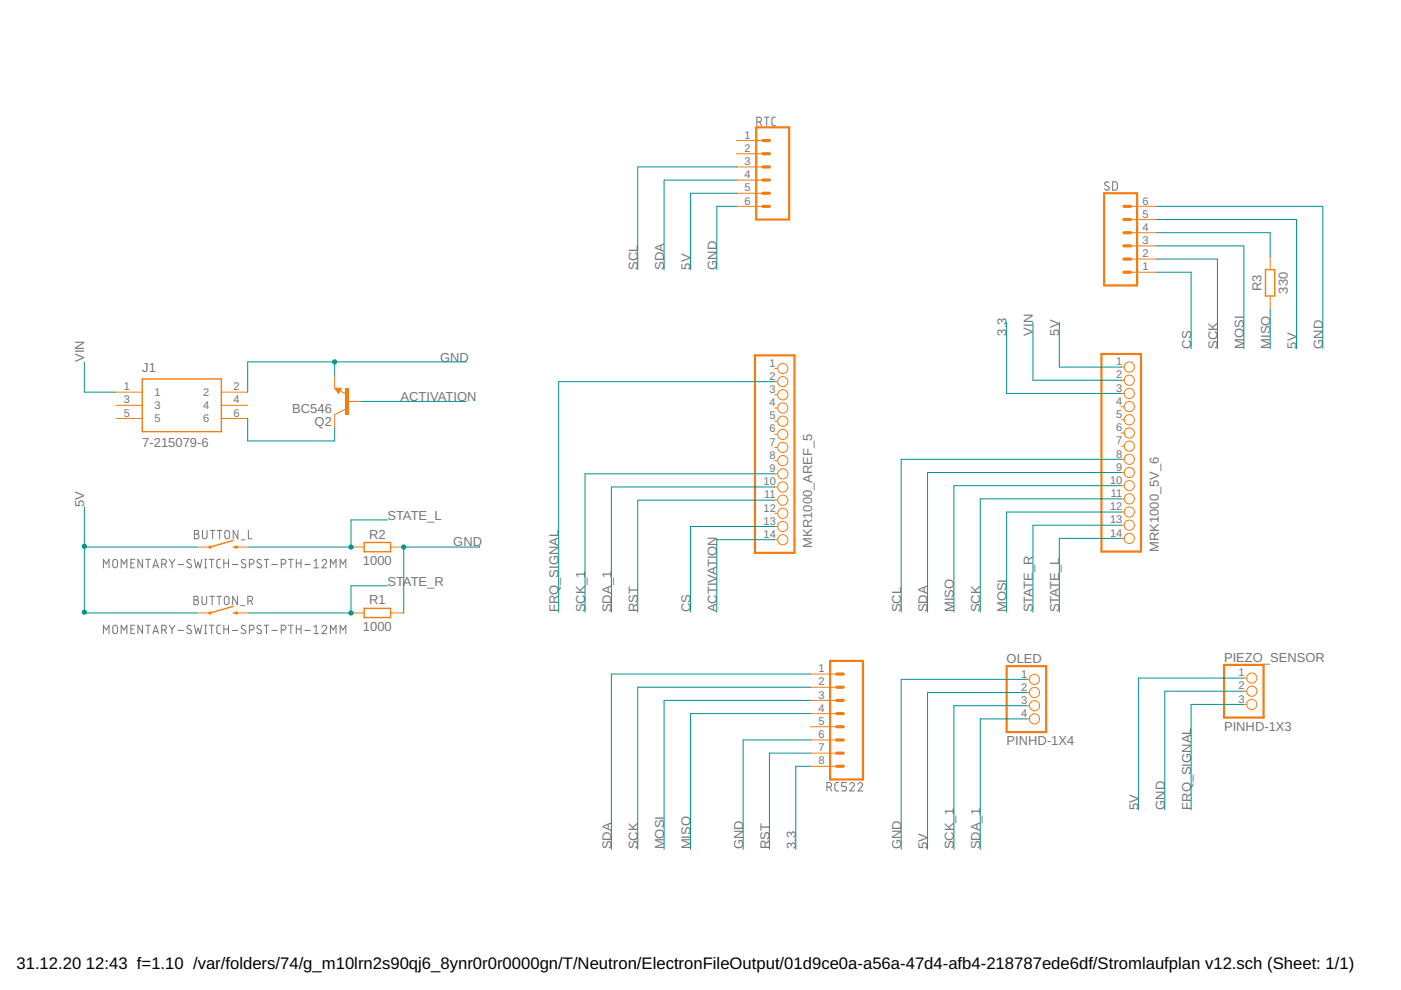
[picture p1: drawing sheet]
<svg xmlns="http://www.w3.org/2000/svg" width="297mm" height="210mm" viewBox="0 0 297 210" stroke-linecap="round" stroke-linejoin="round" font-family="sans-serif">
<g fill="none" stroke="#757575" stroke-width=".21">
<path d="M160.5 25.8h.5a.5 .5 0 0 0 .5-.5 .5 .5 0 0 0-.5-.5h-.5v1.8M161.1 25.8l.4 .8M162.1 24.8h.9M162.6 24.8v1.8M164.4 24.8l-.5 .1-.2 .4v1.1l.2 .2h.5M235.1 38.7l-.2-.1a.41 .41 0 0 0-.6 .1 .41 .41 0 0 0 .1 .6l.6 .3a.42 .42 0 0 1 .1 .5 .42 .42 0 0 1-.6 .2l-.3-.2M235.9 38.5l.7 .1 .3 .3v1.1l-.3 .3h-.7zM24 118.8l.3-.2 .5 .2 .1 1.1a.5 .5 0 0 1-.5 .5 .5 .5 0 0 1-.5-.5zM27.7 119.4h.6M28.6 118.6h-.9v1.8h.9M30.2 118.6v1.8l-.9-1.8v1.8M30.9 118.6h1"/>
<path d="M31.4 118.6v1.8M32.6 120h.8M34.3 119.6h.5a.5 .5 0 0 0 .5-.5 .5 .5 0 0 0-.5-.5h-.5v1.8M34.9 119.6l.4 .8M35.9 118.6l.6 .8M36.5 119.4v1M37.1 118.6l-.6 .8M37.7 119.7h1.2M40.5 118.7a.46 .46 0 0 0-.6-.1 .46 .46 0 0 0-.1 .7l.6 .3a.42 .42 0 0 1 .1 .6 .42 .42 0 0 1-.5 .2l-.4-.3M41.2 112.5h.5a.39 .39 0 0 1 .4 .4 .39 .39 0 0 1-.4 .3 .5 .5 0 0 1 .5 .5 .5 .5 0 0 1-.5 .5h-.5zM41.2 118.6l.4 1.8 .4-1.2 .4 1.2 .4-1.8M41.2 113.2h.5"/>
<path d="M42.9 112.5v1.2a.49 .49 0 0 0 .5 .5 .49 .49 0 0 0 .5-.5v-1.2M43.4 118.6h.4M43.6 118.6v1.8M44.4 118.6h1M44.6 112.5h1M44.9 118.6v1.8M45.1 112.5v1.7M46.1 112.5h1M46.6 112.5v1.7M46.8 118.6h-.6l-.2 .4v1.1l.2 .3h.6M47.5 118.6v1.8M47.5 119.4h1"/>
<path d="M47.8 112.6l.3-.1 .5 .1 .1 1.1a.5 .5 0 0 1-.5 .5 .5 .5 0 0 1-.5-.5zM48.5 118.6v1.8M49.3 119.7h1.1M50.4 112.5v1.7l-1-1.7v1.7M51.2 114.4h.7M52 118.7a.45 .45 0 0 0-.6 0 .45 .45 0 0 0 0 .6l.5 .3a.45 .45 0 0 1 .1 .7 .45 .45 0 0 1-.7 0l-.2-.2M52.7 112.5v1.7h.7M52.9 119.6h.5a.5 .5 0 0 0 .5-.5 .5 .5 0 0 0-.5-.5h-.5v1.8M55.4 118.7a.45 .45 0 0 0-.7 0 .45 .45 0 0 0 0 .6l.5 .3a.45 .45 0 0 1 .1 .7 .45 .45 0 0 1-.7 0l-.1-.2M56 118.6h1M56.5 118.6v1.8M57.6 119.7h1.2"/>
<path d="M59.6 119.6h.5a.5 .5 0 0 0 .5-.5 .5 .5 0 0 0-.5-.5h-.5v1.8M61.2 118.6h.9M61.7 118.6v1.8M62.8 118.6v1.8M62.8 119.4h1M63.8 118.6v1.8M64.6 119.7h1.2M66.5 119l.5-.4v1.8M68.3 119a.49 .49 0 0 1 .7-.4 .49 .49 0 0 1 .1 .8l-.8 1h1M21.9 120.4v-1.8l.6 1 .6-1v1.8M21.9 134.3v-1.7l.6 1 .6-1v1.7M24 132.7l.3-.1 .5 .1 .1 1.2a.5 .5 0 0 1-.5 .5 .5 .5 0 0 1-.5-.5z"/>
<path d="M25.7 120.4v-1.8l.6 1 .6-1v1.8M25.7 134.3v-1.7l.6 1 .6-1v1.7M27.7 133.4h.6M28.6 132.6h-.9v1.7h.9M30.2 132.6v1.7l-.9-1.7v1.7M30.9 132.6h1M31.4 132.6v1.7M32.4 134.3l.6-1.7 .6 1.7M32.4 120.4l.6-1.8 .6 1.8M32.6 133.9h.8M34.3 133.6h.5a.5 .5 0 0 0 .5-.5 .5 .5 0 0 0-.5-.5h-.5v1.7M34.9 133.6l.4 .7"/>
<path d="M35.9 132.6l.6 .8M36.5 133.4v.9M37.1 132.6l-.6 .8M37.7 133.7h1.2M40.5 132.7a.46 .46 0 0 0-.6-.1 .46 .46 0 0 0-.1 .6l.6 .4a.42 .42 0 0 1 .1 .6 .42 .42 0 0 1-.5 .1l-.4-.2M41.1 126.4h.5a.39 .39 0 0 1 .4 .4 .39 .39 0 0 1-.4 .4 .5 .5 0 0 1 .5 .5 .5 .5 0 0 1-.5 .5h-.5zM41.1 127.2h.5M41.2 132.6l.4 1.7 .4-1.1 .4 1.1 .4-1.7M42.8 126.4v1.3a.5 .5 0 0 0 .5 .5 .5 .5 0 0 0 .5-.5v-1.3M43.4 134.3h.4M43.4 132.6h.4M43.4 120.4h.4"/>
<path d="M43.6 132.6v1.7M44.4 132.6h1M44.5 126.4h1M44.9 132.6v1.7M45 126.4v1.8M46 126.4h1M46.5 126.4v1.8M46.8 132.6h-.6l-.2 .4v1.1l.2 .2h.6M47.5 133.4h1M47.5 132.6v1.7M47.7 126.6l.3-.2 .5 .2 .1 1.1a.5 .5 0 0 1-.5 .5 .5 .5 0 0 1-.5-.5zM48.5 132.6v1.7"/>
<path d="M49.3 133.7h1.1M50.3 126.4v1.8l-1-1.8v1.8M51.1 128.4h.7M52 132.7a.45 .45 0 0 0-.6-.1 .45 .45 0 0 0 0 .7l.5 .3a.45 .45 0 0 1 .1 .7 .45 .45 0 0 1-.7-.1l-.2-.1M52.6 127.4h.5a.5 .5 0 0 0 .5-.5 .5 .5 0 0 0-.5-.5h-.5v1.8M52.9 133.6h.5a.5 .5 0 0 0 .5-.5 .5 .5 0 0 0-.5-.5h-.5v1.7M53.2 127.4l.4 .8M55.4 132.7a.45 .45 0 0 0-.7-.1 .45 .45 0 0 0 0 .7l.5 .3a.45 .45 0 0 1 .1 .7 .45 .45 0 0 1-.7-.1l-.1-.1M56 132.6h1M56.5 132.6v1.7M57.6 133.7h1.2M59.6 133.6h.5a.5 .5 0 0 0 .5-.5 .5 .5 0 0 0-.5-.5h-.5v1.7"/>
<path d="M61.2 132.6h.9M61.7 132.6v1.7M62.8 133.4h1M62.8 132.6v1.7M63.8 132.6v1.7M64.6 133.7h1.2M66.5 134.3h1M66.5 133l.5-.4v1.7M66.5 120.4h1M68.3 133a.49 .49 0 0 1 .7-.4 .49 .49 0 0 1 .1 .8l-.8 .9h1M70.1 120.4v-1.8l.6 1 .5-1v1.8M70.1 134.3v-1.7l.6 1 .5-1v1.7"/>
<path d="M72.1 120.4v-1.8l.6 1 .6-1v1.8M72.1 134.3v-1.7l.6 1 .6-1v1.7M175.3 166.9h.5a.5 .5 0 0 0 .5-.5 .5 .5 0 0 0-.5-.5h-.5v1.8M175.9 166.9l.4 .8M177.8 165.9h-.5l-.3 .4 .1 1.1 .2 .3h.5M179.5 165.9h-1v.8h.5a.51 .51 0 0 1 .5 .5 .51 .51 0 0 1-.5 .5h-.5M180.2 166.3a.49 .49 0 0 1 .7-.4 .49 .49 0 0 1 .1 .8l-.8 1h1M181.9 166.3a.48 .48 0 0 1 .7-.4 .48 .48 0 0 1 .1 .8l-.8 1h1"/>
</g>
<path d="M160.3 27h7v19.5h-7zM234.1 41h7v19.5h-7zM160.1 75.3h8.3v41.9h-8.3zM233.5 75.1h8.4v41.8h-8.4zM176 140.1h7v25.2h-7zM213.4 141.2h8.4v14h-8.4z" fill="none" stroke="#f57c10" stroke-width=".47"/>
<g fill="none" stroke="#f57c10" stroke-width=".21">
<path d="M156.2 29.8h5.5M156.2 32.6h5.5M156.2 35.4h5.5M156.2 38.2h5.5M156.2 41h5.5M156.2 43.8h5.5M239.7 43.8h5.6M239.7 57.7h5.6M239.7 54.9h5.6M239.7 52.1h5.6M239.7 49.3h5.6M239.7 46.5h5.6"/>
<path d="M164.3 78.1h.6M237.7 77.8h.6M24.6 83.1h5.6M24.6 85.9h5.6M24.6 88.7h5.6M46.9 83.1h5.6M46.9 85.9h5.6M46.9 88.7h5.6M164.3 80.9h.6M164.3 83.7h.6M164.3 86.5h.6M164.3 89.3h.6"/>
<path d="M164.3 92.1h.6M164.3 94.9h.6M164.3 97.7h.6M237.7 80.6h.6M237.7 83.4h.6M237.7 86.2h.6M237.7 89h.6M237.7 91.8h.6M237.7 94.6h.6M237.7 97.4h.6M164.3 100.5h.6M164.3 103.3h.6"/>
<path d="M164.3 106h.6M164.3 108.8h.6M164.3 111.6h.6M164.3 114.4h.6M237.7 100.2h.6M237.7 103h.6M237.7 105.8h.6M237.7 108.6h.6M237.7 111.4h.6M237.7 114.2h.6M171.8 142.9h5.6M171.8 145.7h5.6"/>
<path d="M171.8 148.5h5.6M171.8 151.3h5.6M171.8 154.1h5.6M171.8 156.9h5.6M171.8 159.7h5.6M217.6 144h.6M217.6 146.8h.6M217.6 149.6h.6M217.6 152.4h.6M171.8 162.5h5.6"/>
<circle cx="166" cy="78.1" r="1.08"/>
<circle cx="239.4" cy="77.8" r="1.08"/>
<circle cx="166" cy="86.5" r="1.08"/>
<circle cx="166" cy="97.7" r="1.08"/>
<circle cx="166" cy="83.7" r="1.08"/>
<circle cx="166" cy="89.3" r="1.08"/>
<circle cx="166" cy="92.1" r="1.08"/>
<circle cx="166" cy="94.9" r="1.08"/>
<circle cx="166" cy="80.9" r="1.08"/>
<circle cx="239.4" cy="94.6" r="1.08"/>
<circle cx="239.4" cy="89" r="1.08"/>
<circle cx="239.4" cy="91.8" r="1.08"/>
<circle cx="239.4" cy="97.4" r="1.08"/>
<circle cx="239.4" cy="80.6" r="1.08"/>
<circle cx="239.4" cy="83.4" r="1.08"/>
<circle cx="239.4" cy="86.2" r="1.08"/>
<circle cx="166" cy="103.3" r="1.08"/>
<circle cx="166" cy="106" r="1.08"/>
<circle cx="166" cy="108.8" r="1.08"/>
<circle cx="166" cy="114.4" r="1.08"/>
<circle cx="166" cy="100.5" r="1.08"/>
<circle cx="166" cy="111.6" r="1.08"/>
<circle cx="239.4" cy="114.2" r="1.08"/>
<circle cx="239.4" cy="103" r="1.08"/>
<circle cx="239.4" cy="108.6" r="1.08"/>
<circle cx="239.4" cy="105.8" r="1.08"/>
<circle cx="239.4" cy="111.4" r="1.08"/>
<circle cx="239.4" cy="100.2" r="1.08"/>
<circle cx="219.3" cy="152.4" r="1.08"/>
<circle cx="219.3" cy="146.8" r="1.08"/>
<circle cx="219.3" cy="144" r="1.08"/>
<circle cx="219.3" cy="149.6" r="1.08"/>
</g>
<path d="M30.2 80.3h16.7v11.2h-16.7zM49.4 130h.7M49.4 128.6l-4.9 1.4" fill="none" stroke="#f57c10" stroke-width=".3"/>
<g fill="none" stroke="#f57c10" stroke-width=".68">
<path d="M161.7 35.4h1.4M161.7 32.6h1.4M161.7 29.8h1.4M161.7 38.2h1.4M161.7 41h1.4M161.7 43.8h1.4M238.3 43.8h1.4M238.3 52.1h1.4M238.3 54.9h1.4M238.3 57.7h1.4M238.3 46.5h1.4M238.3 49.3h1.4"/>
<path d="M177.4 148.5h1.4M177.4 145.7h1.4M177.4 142.9h1.4M177.4 154.1h1.4M177.4 151.3h1.4M177.4 156.9h1.4M177.4 159.7h1.4M177.4 162.5h1.4"/>
</g>
<g fill="#f57c10">
<circle cx="44.5" cy="130" r=".37"/>
<circle cx="50.1" cy="130" r=".37"/>
</g>
<g fill="#f57c10">
<path d="M44.2 130a.37 .37 0 0 1 .7 0 .37 .37 0 0 1-.7 0zM44.2 130a.37 .37 0 0 0 .7 0 .37 .37 0 0 0-.7 0z"/>
<path d="M49.8 130a.37 .37 0 0 1 .7 0 .37 .37 0 0 1-.7 0zM49.8 130a.37 .37 0 0 0 .7 0 .37 .37 0 0 0-.7 0z"/>
</g>
<path d="M41.8 130h2.7M50.1 130h2.8M74.4 130h2.8M82.8 130h2.8" fill="none" stroke="#f57c10" stroke-width=".21"/>
<path d="M49.4 116h.7M49.4 114.6l-4.9 1.4M77.2 129h5.6v1.9h-5.6z" fill="none" stroke="#f57c10" stroke-width=".3"/>
<g fill="#f57c10">
<circle cx="44.5" cy="116" r=".36"/>
<circle cx="50.1" cy="116" r=".36"/>
</g>
<g fill="#f57c10">
<path d="M44.2 116a.36 .36 0 0 1 .7 0 .36 .36 0 0 1-.7 0zM44.2 116a.36 .36 0 0 0 .7 0 .36 .36 0 0 0-.7 0z"/>
<path d="M49.8 116a.36 .36 0 0 1 .7 0 .36 .36 0 0 1-.7 0zM49.8 116a.36 .36 0 0 0 .7 0 .36 .36 0 0 0-.7 0z"/>
</g>
<path d="M71 82.3h1.3l-.5 1.1zM72.1 82.9l1.3 .6M73.2 86.8l-2.2 1.1M41.8 116h2.7M50.1 116h2.8M74.4 116h2.8M82.8 116h2.8" fill="none" stroke="#f57c10" stroke-width=".21"/>
<path d="M72.1 82.4h-.9l.6 .7 .3-.5h-.5l.2 .3M77.2 115h5.6v2h-5.6z" fill="none" stroke="#f57c10" stroke-width=".3"/>
<path d="M73.2 82.3h.8v5.6h-.8z" fill-rule="evenodd" fill="#f57c10"/>
<path d="M73.2 82.3h.8v5.6h-.8zM73.2 82.3v5.6h.8v-5.6z" fill="#f57c10"/>
<g fill="none" stroke="#f57c10" stroke-width=".21">
<path d="M269.3 54.4v2.8M71 79.5v2.8M269.3 62.8v2.8M71 87.9v2.8M73.7 85.1h2.8M263.7 143.8h.6M263.7 146.6h.6M263.7 149.4h.6"/>
<circle cx="265.4" cy="149.4" r="1.08"/>
<circle cx="265.4" cy="146.6" r="1.08"/>
<circle cx="265.4" cy="143.8" r="1.08"/>
</g>
<path d="M259.5 141h8.4v11.1h-8.4z" fill="none" stroke="#f57c10" stroke-width=".47"/>
<path d="M268.3 57.2h2v5.6h-2z" fill="none" stroke="#f57c10" stroke-width=".3"/>
<path d="M82.1 110.2h-7.7v5.8h-21.5" fill="none" stroke="#009292" stroke-width=".21"/>
<circle cx="74.4" cy="116" r=".55" fill="#009292"/>
<path d="M73.9 116a.55 .55 0 0 1 1.1 0 .55 .55 0 0 1-1.1 0zM73.9 116a.55 .55 0 0 0 1.1 0 .55 .55 0 0 0-1.1 0z" fill="#009292"/>
<path d="M237.7 114.2h-13.1v15.6M82.1 124.2h-7.7v5.8h-21.5" fill="none" stroke="#009292" stroke-width=".21"/>
<circle cx="74.4" cy="130" r=".55" fill="#009292"/>
<path d="M73.9 130a.55 .55 0 0 1 1.1 0 .55 .55 0 0 1-1.1 0zM73.9 130a.55 .55 0 0 0 1.1 0 .55 .55 0 0 0-1.1 0z" fill="#009292"/>
<path d="M17.9 76.7v6.4h6.7M219 68.3v12.3h18.7M52.5 88.7v4.8h18.5v-2.8M76.5 85.1h22.4M17.9 107.4v22.6h23.9M17.9 116h23.9M164.3 114.4h-12.3v15.4M237.7 111.4h-18.7v18.4" fill="none" stroke="#009292" stroke-width=".21"/>
<g fill="#009292">
<circle cx="17.9" cy="115.8" r=".55"/>
<circle cx="17.9" cy="129.8" r=".55"/>
</g>
<g fill="#009292">
<path d="M17.3 115.8a.55 .55 0 0 1 1.1 0 .55 .55 0 0 1-1.1 0zM17.3 115.8a.55 .55 0 0 0 1.1 0 .55 .55 0 0 0-1.1 0z"/>
<path d="M17.3 129.8a.55 .55 0 0 1 1.1 0 .55 .55 0 0 1-1.1 0zM17.3 129.8a.55 .55 0 0 0 1.1 0 .55 .55 0 0 0-1.1 0z"/>
</g>
<g fill="none" stroke="#009292" stroke-width=".21">
<path d="M156.2 38.2h-15.4v19M156.2 41h-9.8v16.2M245.3 46.5h29.6v27.4M245.3 52.1h18.4v21.8M245.3 54.9h12.8v19M71 76.7v2.8M98.9 76.7h-46.4v6.4M213.4 68.3v15.1h24.3M224.6 68.3v9.5h13.1M269.3 65.6v8.3M164.3 106h-29.1v23.8M237.7 100.2h-41v29.6"/>
<path d="M237.7 108.6h-24.3v21.2M237.7 103h-35.5v26.8M237.7 105.8h-29.9v24M171.8 151.3h-25.4v28.8M171.8 159.7h-8.7v20.4M171.8 145.7h-36.6v34.4M171.8 148.5h-31v31.6M171.8 142.9h-42.2v37.2M171.8 156.9h-14.2v23.2M217.6 146.8h-20.9v33.3M263.7 143.8h-22.3v27.9M171.8 162.5h-3.1v17.6"/>
</g>
<circle cx="71" cy="76.7" r=".55" fill="#009292"/>
<path d="M70.4 76.7a.55 .55 0 0 1 1.1 0 .55 .55 0 0 1-1.1 0zM70.4 76.7a.55 .55 0 0 0 1.1 0 .55 .55 0 0 0-1.1 0z" fill="#009292"/>
<path d="M156.2 43.8h-4.2v13.4M245.3 43.8h35.2v30.1M101.7 115.8v.2h-16.1v14M217.6 144h-26.5v36.1M263.7 146.6h-16.7v25.1" fill="none" stroke="#009292" stroke-width=".21"/>
<circle cx="85.6" cy="116" r=".55" fill="#009292"/>
<path d="M85 116a.55 .55 0 0 1 1.1 0 .55 .55 0 0 1-1.1 0zM85 116a.55 .55 0 0 0 1.1 0 .55 .55 0 0 0-1.1 0z" fill="#009292"/>
<path d="M156.2 35.4h-21v21.8M245.3 57.7h7.2v16.2M245.3 49.3h24v5.1M164.3 80.9h-45.9v48.9M237.7 97.4h-46.6v32.4M164.3 100.5h-40.3v29.3M164.3 111.6h-17.9v18.2M164.3 103.3h-34.7v26.5M217.6 149.6h-15.4v30.5M217.6 152.4h-9.8v27.7M263.7 149.4h-11.2v22.3" fill="none" stroke="#009292" stroke-width=".21"/>
<g font-size="3.5">
<text x="3.5" y="205.4">31.12.20</text>
<text x="18.2" y="205.4">12:43 f=1.10 /var/folders/74/g_m10lrn2s90qj6_8ynr0r0r0000gn/T/Neutron/ElectronFileOutput/01d9ce0a-a56a-47d4-afb4-218787ede6df/Stromlaufplan v12.sch (Sheet: 1/1)</text>
</g>
<g font-size="2.8" fill="#757575">
<text x="135.2" y="57.2" transform="rotate(-90 135.2 57.2)">SCL</text>
<text x="140.8" y="57.2" transform="rotate(-90 140.8 57.2)">SDA</text>
<text x="146.4" y="57.2" transform="rotate(-90 146.4 57.2)">5V</text>
<text x="152" y="57.2" transform="rotate(-90 152 57.2)">GND</text>
<text x="267.5" y="61.7" transform="rotate(-90 267.5 61.7)">R3</text>
<text x="273.1" y="62.2" transform="rotate(-90 273.1 62.2)">330</text>
<text x="213.4" y="71.1" transform="rotate(-90 213.4 71.1)">3.3</text>
<text x="219" y="71.1" transform="rotate(-90 219 71.1)">VIN</text>
<text x="224.6" y="71.1" transform="rotate(-90 224.6 71.1)">5V</text>
<text x="17.9" y="76.7" transform="rotate(-90 17.9 76.7)">VIN</text>
<text x="93.3" y="76.7">GND</text>
<text x="252.5" y="73.9" transform="rotate(-90 252.5 73.9)">CS</text>
<text x="258.1" y="73.9" transform="rotate(-90 258.1 73.9)">SCK</text>
<text x="263.7" y="73.9" transform="rotate(-90 263.7 73.9)">MOSI</text>
<text x="269.3" y="73.9" transform="rotate(-90 269.3 73.9)">MISO</text>
<text x="274.9" y="73.9" transform="rotate(-90 274.9 73.9)">5V</text>
<text x="280.5" y="73.9" transform="rotate(-90 280.5 73.9)">GND</text>
<text x="30.2" y="79">J1</text>
<text x="62" y="87.6">BC546</text>
<text x="84.9" y="85.1">ACTIVATION</text>
<text x="30.2" y="94.9">7-215079-6</text>
<text x="66.7" y="90.3">Q2</text>
<text x="17.9" y="107.4" transform="rotate(-90 17.9 107.4)">5V</text>
<text x="82.1" y="110.2">STATE_L</text>
<text x="77" y="119.8">1000</text>
<text x="78.2" y="114.2">R2</text>
<text x="96.1" y="115.8">GND</text>
<text x="172.2" y="116.1" transform="rotate(-90 172.2 116.1)">MKR1000_AREF_5</text>
<text x="245.7" y="117" transform="rotate(-90 245.7 117)">MRK1000_5V_6</text>
<text x="82.1" y="124.2">STATE_R</text>
<text x="78.2" y="128.2">R1</text>
<text x="118.4" y="129.8" transform="rotate(-90 118.4 129.8)">FRQ_SIGNAL</text>
<text x="124" y="129.8" transform="rotate(-90 124 129.8)">SCK_1</text>
<text x="129.6" y="129.8" transform="rotate(-90 129.6 129.8)">SDA_1</text>
<text x="135.2" y="129.8" transform="rotate(-90 135.2 129.8)">RST</text>
<text x="146.4" y="129.8" transform="rotate(-90 146.4 129.8)">CS</text>
<text x="152" y="129.8" transform="rotate(-90 152 129.8)">ACTIVATION</text>
<text x="191.1" y="129.8" transform="rotate(-90 191.1 129.8)">SCL</text>
<text x="196.7" y="129.8" transform="rotate(-90 196.7 129.8)">SDA</text>
<text x="202.3" y="129.8" transform="rotate(-90 202.3 129.8)">MISO</text>
<text x="207.8" y="129.8" transform="rotate(-90 207.8 129.8)">SCK</text>
<text x="213.4" y="129.8" transform="rotate(-90 213.4 129.8)">MOSI</text>
<text x="219" y="129.8" transform="rotate(-90 219 129.8)">STATE_R</text>
<text x="224.6" y="129.8" transform="rotate(-90 224.6 129.8)">STATE_L</text>
<text x="77" y="133.7">1000</text>
<text x="213.4" y="140.6">OLED</text>
<text x="259.5" y="140.3">PIEZO_SENSOR</text>
<text x="259.5" y="154.9">PINHD-1X3</text>
<text x="213.4" y="158">PINHD-1X4</text>
<text x="241.4" y="171.7" transform="rotate(-90 241.4 171.7)">5V</text>
<text x="246.9" y="171.7" transform="rotate(-90 246.9 171.7)">GND</text>
<text x="252.5" y="171.7" transform="rotate(-90 252.5 171.7)">FRQ_SIGNAL</text>
<text x="129.6" y="180.1" transform="rotate(-90 129.6 180.1)">SDA</text>
<text x="135.2" y="180.1" transform="rotate(-90 135.2 180.1)">SCK</text>
<text x="140.8" y="180.1" transform="rotate(-90 140.8 180.1)">MOSI</text>
<text x="146.4" y="180.1" transform="rotate(-90 146.4 180.1)">MISO</text>
<text x="157.6" y="180.1" transform="rotate(-90 157.6 180.1)">GND</text>
<text x="163.1" y="180.1" transform="rotate(-90 163.1 180.1)">RST</text>
<text x="168.7" y="180.1" transform="rotate(-90 168.7 180.1)">3.3</text>
<text x="191.1" y="180.1" transform="rotate(-90 191.1 180.1)">GND</text>
<text x="196.7" y="180.1" transform="rotate(-90 196.7 180.1)">5V</text>
<text x="202.3" y="180.1" transform="rotate(-90 202.3 180.1)">SCK_1</text>
<text x="207.8" y="180.1" transform="rotate(-90 207.8 180.1)">SDA_1</text>
</g>
<g font-size="2.3" fill="#757575">
<text x="157.9" y="29.4">1</text>
<text x="157.9" y="32.2">2</text>
<text x="157.9" y="35">3</text>
<text x="157.9" y="37.8">4</text>
<text x="157.9" y="40.6">5</text>
<text x="157.9" y="43.4">6</text>
<text x="242.3" y="46.2">5</text>
<text x="242.3" y="43.4">6</text>
<text x="242.3" y="51.8">3</text>
<text x="242.3" y="49">4</text>
<text x="242.3" y="57.3">1</text>
<text x="242.3" y="54.5">2</text>
<text x="163.2" y="77.7">1</text>
<text x="236.6" y="77.4">1</text>
<text x="26.3" y="82.8">1</text>
<text x="32.7" y="84">1</text>
<text x="43" y="84">2</text>
<text x="49.5" y="82.8">2</text>
<text x="163.2" y="80.5">2</text>
<text x="163.2" y="83.3">3</text>
<text x="236.6" y="80.2">2</text>
<text x="236.6" y="83">3</text>
<text x="26.3" y="85.5">3</text>
<text x="26.3" y="88.3">5</text>
<text x="32.7" y="86.8">3</text>
<text x="32.7" y="89.6">5</text>
<text x="43" y="86.8">4</text>
<text x="43" y="89.6">6</text>
<text x="49.5" y="85.5">4</text>
<text x="49.5" y="88.3">6</text>
<text x="163.2" y="86.1">4</text>
<text x="163.2" y="88.9">5</text>
<text x="236.6" y="85.8">4</text>
<text x="236.6" y="88.6">5</text>
<text x="163.2" y="91.7">6</text>
<text x="163.2" y="94.5">7</text>
<text x="236.6" y="91.4">6</text>
<text x="236.6" y="94.2">7</text>
<text x="163.2" y="97.3">8</text>
<text x="163.2" y="100.1">9</text>
<text x="236.6" y="97">8</text>
<text x="236.6" y="99.8">9</text>
<text x="161.9" y="102.9">10</text>
<text x="162" y="105.7">11</text>
<text x="235.3" y="102.6">10</text>
<text x="235.5" y="105.4">11</text>
<text x="161.9" y="108.5">12</text>
<text x="161.9" y="111.2">13</text>
<text x="235.3" y="108.2">12</text>
<text x="235.3" y="111">13</text>
<text x="235.3" y="113.8">14</text>
<text x="161.9" y="114">14</text>
<text x="173.5" y="142.5">1</text>
<text x="216.5" y="143.7">1</text>
<text x="262.6" y="143.4">1</text>
<text x="173.5" y="145.3">2</text>
<text x="173.5" y="148.1">3</text>
<text x="216.5" y="146.4">2</text>
<text x="216.5" y="149.2">3</text>
<text x="262.6" y="146.2">2</text>
<text x="262.6" y="149">3</text>
<text x="173.5" y="150.9">4</text>
<text x="173.5" y="153.7">5</text>
<text x="216.5" y="152">4</text>
<text x="173.5" y="156.5">6</text>
<text x="173.5" y="159.3">7</text>
<text x="173.5" y="162.1">8</text>
</g>
</svg>
